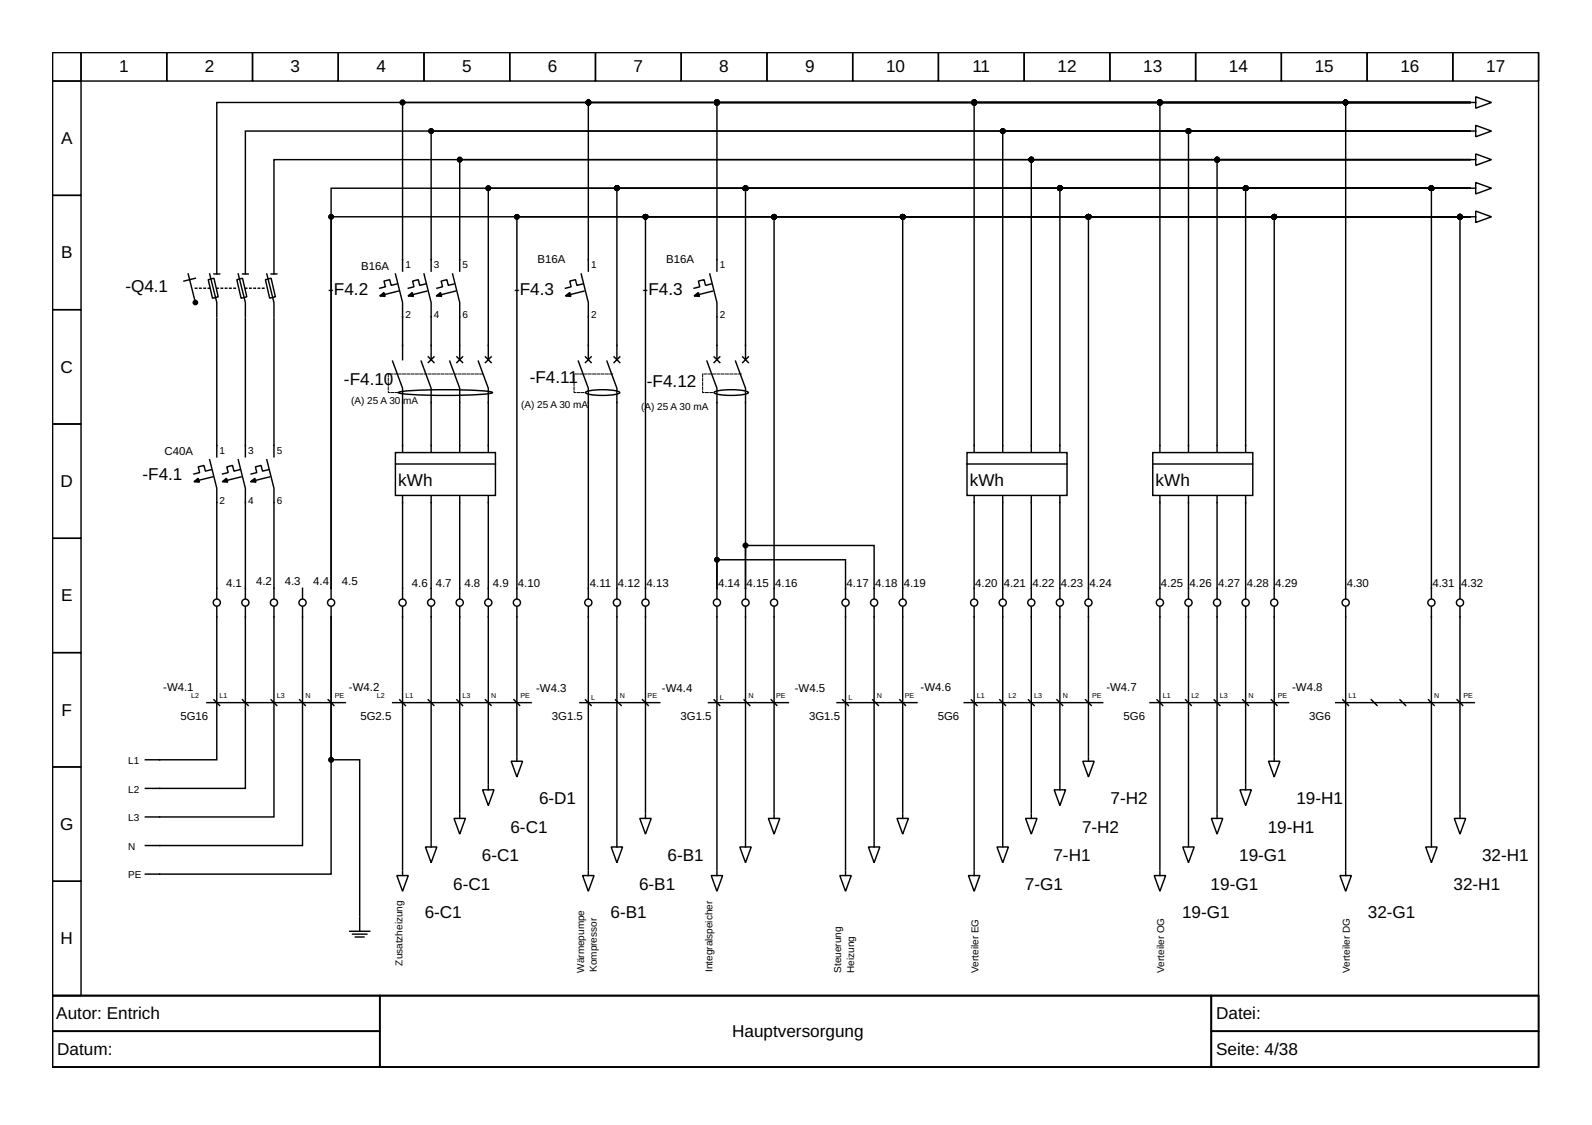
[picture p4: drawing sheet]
<svg xmlns="http://www.w3.org/2000/svg" width="297mm" height="210mm" viewBox="0 0 297 210" stroke-linecap="round" stroke-linejoin="round" font-family="sans-serif">
<g fill="none" stroke="#000" stroke-width=".27">
<path d="M9.8 9.8h277.3v176h-277.3zM9.8 9.8h5.3v5.3h-5.3zM9.8 15.1h5.3v21.4h-5.3zM15.1 9.8h16v5.3h-16zM31.1 9.8h16v5.3h-16zM47.1 9.8h16v5.3h-16zM63.1 9.8h16v5.3h-16zM79.1 9.8h16v5.3h-16zM95.1 9.8h16v5.3h-16zM111.1 9.8h16v5.3h-16zM127.1 9.8h16v5.3h-16zM143.1 9.8h16v5.3h-16z"/>
<path d="M159.1 9.8h16v5.3h-16zM175.1 9.8h16v5.3h-16zM191.1 9.8h16v5.3h-16zM207.1 9.8h16v5.3h-16zM223.1 9.8h16v5.3h-16zM239.1 9.8h16v5.3h-16zM255.1 9.8h16v5.3h-16zM271.1 9.8h16v5.3h-16zM9.8 36.5h5.3v21.3h-5.3zM9.8 57.8h5.3v21.3h-5.3zM9.8 79.1h5.3v21.3h-5.3zM107.9 67.4l1.9 5v2.7"/>
<path d="M109.2 66.6l1.1 1M109.4 73.1a12.4 12.4 0 0 1 6.1 0l.1 .1a5.3 5.3 0 0 1-3.2 .6l-1.6-.1a2.19 2.19 0 0 1-1.6-.5zM109.8 64.4v2.7M110.3 66.6l-1.1 1M113.2 67.4l1.9 5v2.7M114.6 66.6l1 1M115.1 64.4v2.7M115.6 66.6l-1 1M216.4 83.1v10.7M221.7 83.1v10.7M227.1 83.1v10.7M232.4 83.1v10.7"/>
<path d="M9.8 100.4h5.3v21.4h-5.3zM61.8 109.8v1.8M61.8 113.2v1.9M80.4 109.8v1.8M80.4 113.2v1.9M115.1 109.8v1.8M115.1 113.2v1.9M168.4 109.8v1.8M168.4 113.2v1.9M203.1 109.8v1.8M203.1 113.2v1.9M232.4 109.8v1.8"/>
<path d="M232.4 113.2v1.9M272.4 109.8v1.8M272.4 113.2v1.9M9.8 121.8h5.3v21.3h-5.3zM9.8 143.1h5.3v21.3h-5.3zM9.8 164.4h5.3v21.4h-5.3zM9.8 185.8h277.3v13.3h-277.3zM9.8 185.8h61v6.6h-61zM9.8 192.4h61v6.7h-61zM70.8 185.8h155.2v13.3h-155.2zM226 185.8h61.1v6.6h-61.1zM226 192.4h61.1v6.7h-61.1z"/>
<circle cx="61.8" cy="112.4" r=".67"/>
<circle cx="80.4" cy="112.4" r=".67"/>
<circle cx="115.1" cy="112.4" r=".67"/>
<circle cx="168.4" cy="112.4" r=".67"/>
<circle cx="203.1" cy="112.4" r=".67"/>
<circle cx="232.4" cy="112.4" r=".67"/>
<circle cx="272.4" cy="112.4" r=".67"/>
</g>
<path d="M114.3 69.8h-7.2v3.4h2.1" fill="none" stroke="#000" stroke-width=".19" stroke-dasharray=".5 .3"/>
<path d="M215.1 84.4h18.6v8h-18.6z" fill-rule="evenodd" fill="#fff" stroke="#000" stroke-width=".27"/>
<g fill="none" stroke="#000" stroke-width=".27">
<path d="M274.5 19.1h.8M275.3 18.1l3 1-3 1.1zM274.5 29.8h.8M274.5 24.5h.8M274.5 35.1h.8M275.3 28.7l3 1.1-3 1.1zM275.3 23.4l3 1.1-3 1zM275.3 34.1l3 1-3 1.1zM275.3 39.4l3 1.1-3 1zM35.1 51.1l1.4 5.3M36.5 51.9l-2.2 .5M38.9 52.2l1-.3 .8 3.5-1 .2z"/>
<path d="M39.1 51.1l1.4 5.3v2.7M39.9 51.1h1.1M40.5 48.4v2.7M44.2 52.2l1-.3 .8 3.5-1 .2zM44.4 51.1l1.4 5.3v2.7M45.2 51.1h1.1M45.8 48.4v2.7M49.5 52.2l1.1-.3 .8 3.5-1.1 .2zM49.8 51.1l1.3 5.3v2.7M50.6 51.1h1M51.1 48.4v2.7M73.8 51.1l1.3 5.3v2.7"/>
<path d="M74 53l-1 .2-.3-1-1.1 .2 .3 1.1-1.1 .3M74.3 54.3l-3.2 .8M75.1 48.4v2.2M79.1 51.1l1.3 5.3v2.7M79.4 53l-1.1 .2-.3-1-1 .2 .2 1.1-1 .3M79.6 54.3l-3.2 .8M80.4 48.4v2.2M84.4 51.1l1.4 5.3v2.7M84.7 53l-1.1 .2-.2-1-1.1 .2 .3 1.1-1.1 .3M85 54.3l-3.2 .8M85.8 48.4v2.2M108.4 51.1l1.4 5.3v2.7"/>
<path d="M108.7 53l-1.1 .2-.2-1-1.1 .2 .3 1.1-1.1 .3M109 54.3l-3.2 .8M109.8 48.4v2.2M132.4 51.1l1.4 5.3v2.7M132.7 53l-1.1 .2-.2-1-1.1 .2 .3 1.1-1.1 .3M133 54.3l-3.2 .8M133.8 48.4v2.2M274.5 40.5h.8M73.2 67.4l1.9 5v2.7M74.3 73.2a36.8 36.8 0 0 1 8.8-.5h1.4a32.4 32.4 0 0 1 7.4 .5 36.8 36.8 0 0 1-8.8 .6h-1.4a32.4 32.4 0 0 1-7.4-.6zM75.1 64.4v2.7M78.6 67.4l1.8 5v2.7"/>
<path d="M79.9 66.6l1.1 1M80.4 64.4v2.7M81 66.6l-1.1 1M83.9 67.4l1.9 5v2.7M85.2 66.6l1.1 1M85.8 64.4v2.7M86.3 66.6l-1.1 1M89.2 67.4l1.9 5v2.7M90.6 66.6l1 1M91.1 64.4v2.7M91.6 66.6l-1 1M131.9 67.4l1.9 5v2.7"/>
<path d="M133.2 66.6l1.1 1M133.3 73.1a12.4 12.4 0 0 1 6.2 0l.1 .1a5.3 5.3 0 0 1-3.2 .6l-1.6-.1a2.19 2.19 0 0 1-1.6-.5zM133.8 64.4v2.7M134.3 66.6l-1.1 1M137.2 67.4l1.9 5v2.7M138.6 66.6l1 1M139.1 64.4v2.7M139.6 66.6l-1 1M39.1 85.8l1.4 5.3v2.7M39.4 87.6l-1.1 .3-.2-1.1-1.1 .3 .3 1.1-1.1 .2M39.7 89l-3.2 .8M40.5 83.1v2.1"/>
<path d="M44.4 85.8l1.4 5.3v2.7M44.7 87.6l-1.1 .3-.2-1.1-1.1 .3 .3 1.1-1.1 .2M45 89l-3.2 .8M45.8 83.1v2.1M49.8 85.8l1.3 5.3v2.7M50 87.6l-1 .3-.3-1.1-1.1 .3 .3 1.1-1.1 .2M50.3 89l-3.2 .8M51.1 83.1v2.1M75.1 83.1v10.7M80.4 83.1v10.7M85.8 83.1v10.7M91.1 83.1v10.7"/>
<path d="M215.1 86.6h18.6M40.5 109.8v1.8M40.5 113.2v1.9M45.8 109.8v1.8M45.8 113.2v1.9M51.1 109.8v1.8M51.1 113.2v1.9M56.4 109.8v1.8M56.4 113.2v1.9M75.1 109.8v1.8M75.1 113.2v1.9M85.8 109.8v1.8"/>
<path d="M85.8 113.2v1.9M91.1 109.8v1.8M91.1 113.2v1.9M96.4 109.8v1.8M96.4 113.2v1.9M109.8 109.8v1.8M109.8 113.2v1.9M120.4 109.8v1.8M120.4 113.2v1.9M133.8 109.8v1.8M133.8 113.2v1.9M139.1 109.8v1.8"/>
<path d="M139.1 113.2v1.9M157.8 109.8v1.8M157.8 113.2v1.9M163.1 109.8v1.8M163.1 113.2v1.9M181.8 109.8v1.8M181.8 113.2v1.9M187.1 109.8v1.8M187.1 113.2v1.9M192.4 109.8v1.8M192.4 113.2v1.9M197.8 109.8v1.8"/>
<path d="M197.8 113.2v1.9M216.4 109.8v1.8M216.4 113.2v1.9M221.7 109.8v1.8M221.7 113.2v1.9M227.1 109.8v1.8M227.1 113.2v1.9M237.7 109.8v1.8M237.7 113.2v1.9M251.1 109.8v1.8M251.1 113.2v1.9M267.1 109.8v1.8"/>
<path d="M267.1 113.2v1.9M38.6 131.1h25.8M39.9 130.6l1.1 1M45.2 130.6l1.1 1M50.6 130.6l1 1M55.9 130.6l1.1 1M61.2 130.6l1.1 1M73.3 131.1h25.8M74.6 130.6l1 1M79.9 130.6l1.1 1M85.2 130.6l1.1 1M90.6 130.6l1 1"/>
<path d="M95.9 130.6l1.1 1M108.2 131.1h14.9M109.2 130.6l1.1 1M114.8 130.6l1.1 1M119.9 130.6l1.1 1M132.2 131.1h14.9M133.2 130.6l1.1 1M138.8 130.6l1.1 1M143.9 130.6l1.1 1M156.2 131.1h14.9M157.2 130.6l1.1 1M162.8 130.6l1.1 1"/>
<path d="M167.9 130.6l1 1M179.9 131.1h25.9M181.2 130.6l1.1 1M186.5 130.6l1.1 1M191.9 130.6l1.1 1M197.2 130.6l1.1 1M202.5 130.6l1.1 1M214.6 131.1h25.8M215.9 130.6l1.1 1M221.2 130.6l1.1 1M226.5 130.6l1.1 1M231.9 130.6l1 1"/>
<path d="M237.2 130.6l1.1 1M249.2 131.1h25.9M250.5 130.6l1.1 1M255.9 130.6l1 1M261.2 130.6l1.1 1M266.5 130.6l1.1 1M271.9 130.6l1 1M27.1 152.4h2.7M27.1 147.1h2.7M27.1 157.8h2.7M27.1 141.8h2.7M79.4 158h2.1l-1.1 3z"/>
<path d="M80.4 157.2v.8M84.7 152.7h2.1l-1 2.9zM85.8 151.9v.8M90 147.4h2.2l-1.1 2.9zM91.1 146.6v.8M95.4 142h2.1l-1.1 3zM96.4 141.2v.8M114 158h2.2l-1.1 3zM115.1 157.2v.8M119.4 152.7h2.1l-1.1 2.9zM120.4 151.9v.8M138 158h2.2l-1.1 3z"/>
<path d="M139.1 157.2v.8M143.4 152.7h2.1l-1.1 2.9zM144.4 151.9v.8M162 158h2.2l-1.1 3zM163.1 157.2v.8M167.4 152.7h2.1l-1.1 2.9zM168.4 151.9v.8M186 158h2.2l-1.1 3zM187.1 157.2v.8M191.4 152.7h2.1l-1.1 2.9zM192.4 151.9v.8M196.7 147.4h2.1l-1 2.9z"/>
<path d="M197.8 146.6v.8M202 142h2.2l-1.1 3zM203.1 141.2v.8M220.7 158h2.1l-1.1 3zM221.7 157.2v.8M226 152.7h2.1l-1 2.9zM227.1 151.9v.8M231.3 147.4h2.2l-1.1 2.9zM232.4 146.6v.8M236.7 142h2.1l-1.1 3zM237.7 141.2v.8M266 158h2.1l-1 3z"/>
<path d="M267.1 157.2v.8M271.3 152.7h2.2l-1.1 2.9zM272.4 151.9v.8M27.1 163.1h2.7M65.2 173.8h3.8M65.8 174.3h2.6M66.3 174.8h1.6M67.1 171.1v2.7M74 163.4h2.2l-1.1 2.9zM75.1 162.6v.8M108.7 163.4h2.1l-1 2.9zM109.8 162.6v.8"/>
<path d="M132.7 163.4h2.1l-1 2.9zM133.8 162.6v.8M156.7 163.4h2.1l-1 2.9zM157.8 162.6v.8M180.7 163.4h2.1l-1 2.9zM181.8 162.6v.8M215.4 163.4h2.1l-1.1 2.9zM216.4 162.6v.8M250 163.4h2.1l-1 2.9zM251.1 162.6v.8"/>
<circle cx="40.5" cy="112.4" r=".67"/>
<circle cx="45.8" cy="112.4" r=".67"/>
<circle cx="51.1" cy="112.4" r=".67"/>
<circle cx="56.4" cy="112.4" r=".67"/>
<circle cx="75.1" cy="112.4" r=".67"/>
<circle cx="85.8" cy="112.4" r=".67"/>
<circle cx="91.1" cy="112.4" r=".67"/>
<circle cx="96.4" cy="112.4" r=".67"/>
<circle cx="109.8" cy="112.4" r=".67"/>
<circle cx="120.4" cy="112.4" r=".67"/>
<circle cx="133.8" cy="112.4" r=".67"/>
<circle cx="139.1" cy="112.4" r=".67"/>
<circle cx="157.8" cy="112.4" r=".67"/>
<circle cx="163.1" cy="112.4" r=".67"/>
<circle cx="181.8" cy="112.4" r=".67"/>
<circle cx="187.1" cy="112.4" r=".67"/>
<circle cx="192.4" cy="112.4" r=".67"/>
<circle cx="197.8" cy="112.4" r=".67"/>
<circle cx="216.4" cy="112.4" r=".67"/>
<circle cx="221.7" cy="112.4" r=".67"/>
<circle cx="227.1" cy="112.4" r=".67"/>
<circle cx="237.7" cy="112.4" r=".67"/>
<circle cx="251.1" cy="112.4" r=".67"/>
<circle cx="267.1" cy="112.4" r=".67"/>
</g>
<path d="M90 69.8h-17.6v3.4h1.9M138.3 69.8h-7.2v3.4h2.1" fill="none" stroke="#000" stroke-width=".19" stroke-dasharray=".5 .3"/>
<g fill="#000" stroke="#000" stroke-width=".27">
<path d="M70.8 55.2l.8-.6 .3 .7zM76.1 55.2l.8-.6 .2 .7zM81.4 55.2l.8-.6 .2 .7zM105.5 55.2l.8-.6 .2 .7zM129.5 55.2l.8-.6 .2 .7zM36.2 89.9l.8-.7 .2 .8zM41.5 89.9l.8-.7 .2 .8zM46.7 89.9l.8-.7 .3 .8z"/>
<circle cx="36.5" cy="56.4" r=".4"/>
</g>
<path d="M36.5 53.8h2.6M40.5 53.8h3.9M45.8 53.8h4" fill="none" stroke="#000" stroke-width=".27" stroke-dasharray=".3 .5"/>
<path d="M73.8 84.4h18.6v8h-18.6z" fill-rule="evenodd" fill="#fff" stroke="#000" stroke-width=".27"/>
<path d="M73.8 86.6h18.6M181.8 83.1v10.7M187.1 83.1v10.7M192.4 83.1v10.7M197.8 83.1v10.7" fill="none" stroke="#000" stroke-width=".27"/>
<path d="M180.4 84.4h18.7v8h-18.7z" fill-rule="evenodd" fill="#fff" stroke="#000" stroke-width=".27"/>
<g fill="none" stroke="#000" stroke-width=".27">
<path d="M274.3 19.1h-140.5v29.3M274.3 19.1h-199.2v29.3M274.3 19.1h-57.9v64M274.3 19.1h-164.5v29.3M274.3 19.1h-23.2v90.7M274.3 19.1h-92.5v64M274.3 19.1h-233.8v29.1M274.3 29.8h-188.5v18.6M274.3 35.1h-135.2v29.3M274.3 24.5h-87.2v58.6M274.3 29.8h-81.9v53.3M274.3 35.1h-76.5v48"/>
<path d="M274.3 35.1h-183.2v29.3M274.3 35.1h-159.2v29.3M274.3 29.8h-47.2v53.3M274.3 35.1h-7.2v74.7M274.3 24.5h-52.6v58.6M274.3 24.5h-193.9v23.9M274.3 35.1h-41.9v48M274.3 35.1h-212.5v74.7v-69.3h212.5M274.3 29.8h-223.2v18.4M274.3 24.5h-228.5v23.7M40.5 59.4v23.7M45.8 59.4v23.7"/>
<path d="M51.1 59.4v23.7M75.1 59.1v5.3M80.4 59.1v5.3M85.8 59.1v5.3M109.8 59.1v5.3M133.8 59.1v5.3M274.3 40.5h-71.2v69.3M274.3 40.5h-105.9v69.3M274.3 40.5h-36.6v69.3M274.3 40.5h-153.9v69.3M274.3 40.5h-1.9v69.3M274.3 40.5h-177.9v69.3"/>
<path d="M274.3 40.5h-129.9v71.1M75.1 75.1v8M80.4 75.1v8M85.8 75.1v8M91.1 75.1v8M109.8 75.1v34.7M115.1 75.1v34.7M133.8 75.1v34.7v-5.4h24v5.4M139.1 75.1v34.7v-8h24v8M40.5 93.8v16M45.8 93.8v16M51.1 93.8v16"/>
<path d="M75.1 93.8v16M80.4 93.8v16M85.8 93.8v16M91.1 93.8v16M180.4 86.6h18.7M181.8 93.8v16M187.1 93.8v16M192.4 93.8v16M197.8 93.8v16M216.4 93.8v16M221.7 93.8v16M227.1 93.8v16"/>
<path d="M232.4 93.8v16M40.5 115.1v26.7h-10.7M45.8 115.1v32h-16M51.1 115.1v37.3h-21.3M56.4 115.1v42.7h-26.6M75.1 115.1v47.2M80.4 115.1v41.9M85.8 115.1v36.5M91.1 115.1v31.2M96.4 115.1v25.9M109.8 115.1v47.2M115.1 115.1v41.9"/>
<path d="M120.4 115.1v36.5M133.8 115.1v47.2M139.1 115.1v41.9M144.4 113.2v38.4M157.8 115.1v47.2M163.1 115.1v41.9M168.4 115.1v36.5M181.8 115.1v47.2M187.1 115.1v41.9M192.4 115.1v36.5M197.8 115.1v31.2M203.1 115.1v25.9"/>
<path d="M216.4 115.1v47.2M221.7 115.1v41.9M227.1 115.1v36.5M232.4 115.1v31.2M237.7 115.1v25.9M251.1 115.1v47.2M267.1 115.1v41.9M272.4 115.1v36.5M29.8 163.1h32v-48v26.7h5.3v29"/>
<circle cx="144.4" cy="112.4" r=".67"/>
</g>
<g fill="#000" stroke="#000" stroke-width=".27">
<circle cx="75.1" cy="19.1" r=".4"/>
<circle cx="109.8" cy="19.1" r=".4"/>
<circle cx="133.8" cy="19.1" r=".4"/>
<circle cx="181.8" cy="19.1" r=".4"/>
<circle cx="216.4" cy="19.1" r=".4"/>
<circle cx="251.1" cy="19.1" r=".4"/>
<circle cx="80.4" cy="24.5" r=".4"/>
<circle cx="85.8" cy="29.8" r=".4"/>
<circle cx="91.1" cy="35.1" r=".4"/>
<circle cx="115.1" cy="35.1" r=".4"/>
<circle cx="139.1" cy="35.1" r=".4"/>
<circle cx="187.1" cy="24.5" r=".4"/>
<circle cx="192.4" cy="29.8" r=".4"/>
<circle cx="197.8" cy="35.1" r=".4"/>
<circle cx="221.7" cy="24.5" r=".4"/>
<circle cx="227.1" cy="29.8" r=".4"/>
<circle cx="232.4" cy="35.1" r=".4"/>
<circle cx="267.1" cy="35.1" r=".4"/>
<circle cx="61.8" cy="40.5" r=".4"/>
<circle cx="96.4" cy="40.5" r=".4"/>
<circle cx="120.4" cy="40.5" r=".4"/>
<circle cx="144.4" cy="40.5" r=".4"/>
<circle cx="168.4" cy="40.5" r=".4"/>
<circle cx="203.1" cy="40.5" r=".4"/>
<circle cx="237.7" cy="40.5" r=".4"/>
<circle cx="272.4" cy="40.5" r=".4"/>
<circle cx="133.8" cy="104.4" r=".4"/>
<circle cx="139.1" cy="101.8" r=".4"/>
<circle cx="61.8" cy="141.8" r=".4"/>
</g>
<g font-size="3.2">
<text x="22.2" y="13.5">1</text>
<text x="38.2" y="13.5">2</text>
<text x="54.2" y="13.5">3</text>
<text x="70.2" y="13.5">4</text>
<text x="86.2" y="13.5">5</text>
<text x="102.2" y="13.5">6</text>
<text x="118.2" y="13.5">7</text>
<text x="134.2" y="13.5">8</text>
<text x="150.2" y="13.5">9</text>
<text x="165.3" y="13.5">10</text>
<text x="181.4" y="13.5">11</text>
<text x="197.3" y="13.5">12</text>
<text x="213.3" y="13.5">13</text>
<text x="229.3" y="13.5">14</text>
<text x="245.3" y="13.5">15</text>
<text x="261.3" y="13.5">16</text>
<text x="277.3" y="13.5">17</text>
<text x="11.4" y="26.9">A</text>
<text x="11.4" y="48.2">B</text>
<text x="23.4" y="54.4">-Q4.1</text>
<text x="61.3" y="55">-</text>
<text x="62.3" y="55">F4.2</text>
<text x="95.9" y="55">-</text>
<text x="97" y="55">F4.3</text>
<text x="119.9" y="55">-</text>
<text x="121" y="55">F4.3</text>
<text x="11.3" y="69.5">C</text>
<text x="64.2" y="71.9">-F4.10</text>
<text x="98.8" y="71.4">-F4.11</text>
<text x="120.7" y="72.2">-F4.12</text>
<text x="26.6" y="89.6">-F4.1</text>
<text x="11.3" y="90.8">D</text>
<text x="74.3" y="90.7">k</text>
<text x="75.9" y="90.7">Wh</text>
<text x="181" y="90.7">k</text>
<text x="182.6" y="90.7">Wh</text>
<text x="215.6" y="90.7">k</text>
<text x="217.2" y="90.7">Wh</text>
<text x="11.4" y="112.2">E</text>
<text x="11.5" y="133.5">F</text>
<text x="11.2" y="154.8">G</text>
<text x="95.2" y="155.4">6-C1</text>
<text x="100.6" y="150">6-D1</text>
<text x="201.9" y="155.4">7-H2</text>
<text x="207.2" y="150">7-H2</text>
<text x="236.5" y="155.4">19-H1</text>
<text x="241.9" y="150">19-H1</text>
<text x="89.9" y="160.7">6-C1</text>
<text x="124.6" y="160.7">6-B1</text>
<text x="196.6" y="160.7">7-H1</text>
<text x="231.2" y="160.7">19-G1</text>
<text x="276.5" y="160.7">32-H1</text>
<text x="84.6" y="166">6-C1</text>
<text x="119.2" y="166">6-B1</text>
<text x="191.2" y="166">7-G1</text>
<text x="225.9" y="166">19-G1</text>
<text x="271.2" y="166">32-H1</text>
<text x="79.2" y="171.4">6-C1</text>
<text x="113.9" y="171.4">6-B1</text>
<text x="220.6" y="171.4">19-G1</text>
<text x="255.2" y="171.4">32-G1</text>
<text x="11.3" y="176.2">H</text>
<text x="10.5" y="190.2">Autor: Entrich</text>
<text x="226.9" y="190.2">Datei:</text>
<text x="10.7" y="196.8">Datum:</text>
<text x="136.6" y="193.5">Hauptversorgung</text>
<text x="226.9" y="196.8">Seite: 4/38</text>
</g>
<g font-size="2.1">
<text x="67.4" y="50.3">B16A</text>
<text x="100.3" y="49">B16A</text>
<text x="124.3" y="49">B16A</text>
<text x="30.7" y="85">C40A</text>
<text x="42.2" y="109.5">4.1</text>
<text x="47.8" y="109.2">4.2</text>
<text x="53.1" y="109.2">4.3</text>
<text x="58.4" y="109.2">4.4</text>
<text x="63.8" y="109.2">4.5</text>
<text x="76.8" y="109.5">4.6</text>
<text x="81.3" y="109.5">4.7</text>
<text x="86.6" y="109.5">4.8</text>
<text x="92" y="109.5">4.9</text>
<text x="96.6" y="109.5">4.10</text>
<text x="110.1" y="109.5">4.11</text>
<text x="115.3" y="109.5">4.12</text>
<text x="120.6" y="109.5">4.13</text>
<text x="134" y="109.5">4.14</text>
<text x="139.3" y="109.5">4.15</text>
<text x="144.6" y="109.5">4.16</text>
<text x="158" y="109.5">4.17</text>
<text x="163.3" y="109.5">4.18</text>
<text x="168.6" y="109.5">4.19</text>
<text x="182" y="109.5">4.20</text>
<text x="187.3" y="109.5">4.21</text>
<text x="192.6" y="109.5">4.22</text>
<text x="198" y="109.5">4.23</text>
<text x="203.3" y="109.5">4.24</text>
<text x="216.6" y="109.5">4.25</text>
<text x="221.9" y="109.5">4.26</text>
<text x="227.3" y="109.5">4.27</text>
<text x="232.6" y="109.5">4.28</text>
<text x="237.9" y="109.5">4.29</text>
<text x="251.3" y="109.5">4.30</text>
<text x="267.3" y="109.5">4.31</text>
<text x="272.6" y="109.5">4.32</text>
<text x="30.5" y="129">-W4.1</text>
<text x="65.1" y="129">-W4.2</text>
<text x="100" y="129.1">-W4.3</text>
<text x="123.5" y="129.1">-W4.4</text>
<text x="148.3" y="129.1">-W4.5</text>
<text x="171.8" y="129">-W4.6</text>
<text x="206.4" y="129">-W4.7</text>
<text x="241.1" y="129">-W4.8</text>
<text x="33.7" y="134.3">5G16</text>
<text x="67.2" y="134.3">5G2.5</text>
<text x="103" y="134.3">3G1.5</text>
<text x="127" y="134.3">3G1.5</text>
<text x="151" y="134.3">3G1.5</text>
<text x="175" y="134.3">5G6</text>
<text x="209.6" y="134.3">5G6</text>
<text x="244.3" y="134.3">3G6</text>
</g>
<g font-size="1.9">
<text x="75.6" y="50">1</text>
<text x="81" y="50">3</text>
<text x="86.3" y="50">5</text>
<text x="110.3" y="50">1</text>
<text x="134.3" y="50">1</text>
<text x="75.6" y="59.4">2</text>
<text x="81" y="59.4">4</text>
<text x="86.3" y="59.4">6</text>
<text x="110.3" y="59.4">2</text>
<text x="134.3" y="59.4">2</text>
<text x="65.5" y="75.4">(A) 25 A 30</text>
<text x="75.2" y="75.4">mA</text>
<text x="97.2" y="76.2">(A) 25 A 30 mA</text>
<text x="119.6" y="76.4">(A) 25 A 30 mA</text>
<text x="41" y="84.7">1</text>
<text x="46.3" y="84.7">3</text>
<text x="51.6" y="84.7">5</text>
<text x="41" y="94">2</text>
<text x="46.3" y="94">4</text>
<text x="51.6" y="94">6</text>
<text x="23.9" y="142.6">L1</text>
<text x="23.9" y="147.9">L2</text>
<text x="23.9" y="153.2">L3</text>
<text x="23.9" y="158.6">N</text>
<text x="23.9" y="163.9">PE</text>
<text x="75.1" y="180.2" transform="rotate(-90 75.1 180.2)">Zusatzheizung</text>
<text x="109" y="181.5" transform="rotate(-90 109 181.5)">Wärmepumpe</text>
<text x="111.4" y="181.4" transform="rotate(-90 111.4 181.4)">Kompressor</text>
<text x="133" y="181.4" transform="rotate(-90 133 181.4)">Integralspeicher</text>
<text x="157" y="181.5" transform="rotate(-90 157 181.5)">Steuerung</text>
<text x="159.4" y="181.5" transform="rotate(-90 159.4 181.5)">Heizung</text>
<text x="182.6" y="181.5" transform="rotate(-90 182.6 181.5)">Verteiler EG</text>
<text x="217.2" y="181.5" transform="rotate(-90 217.2 181.5)">Verteiler OG</text>
<text x="251.9" y="181.5" transform="rotate(-90 251.9 181.5)">Verteiler DG</text>
</g>
<g font-size="1.3">
<text x="35.7" y="130.3">L2</text>
<text x="41" y="130.3">L1</text>
<text x="51.6" y="130.3">L3</text>
<text x="57" y="130.3">N</text>
<text x="62.4" y="130.3">PE</text>
<text x="70.3" y="130.3">L2</text>
<text x="75.6" y="130.3">L1</text>
<text x="86.3" y="130.3">L3</text>
<text x="91.6" y="130.3">N</text>
<text x="97.1" y="130.3">PE</text>
<text x="110.3" y="130.6">L</text>
<text x="115.6" y="130.3">N</text>
<text x="120.8" y="130.3">PE</text>
<text x="134.3" y="130.6">L</text>
<text x="139.6" y="130.3">N</text>
<text x="144.8" y="130.3">PE</text>
<text x="158.3" y="130.6">L</text>
<text x="163.6" y="130.3">N</text>
<text x="168.8" y="130.3">PE</text>
<text x="182.3" y="130.3">L1</text>
<text x="188.2" y="130.3">L2</text>
<text x="193" y="130.3">L3</text>
<text x="198.3" y="130.3">N</text>
<text x="203.8" y="130.3">PE</text>
<text x="217" y="130.3">L1</text>
<text x="222.3" y="130.3">L2</text>
<text x="227.6" y="130.3">L3</text>
<text x="232.9" y="130.3">N</text>
<text x="238.4" y="130.3">PE</text>
<text x="251.6" y="130.3">L1</text>
<text x="267.6" y="130.3">N</text>
<text x="273.1" y="130.3">PE</text>
</g>
</svg>
